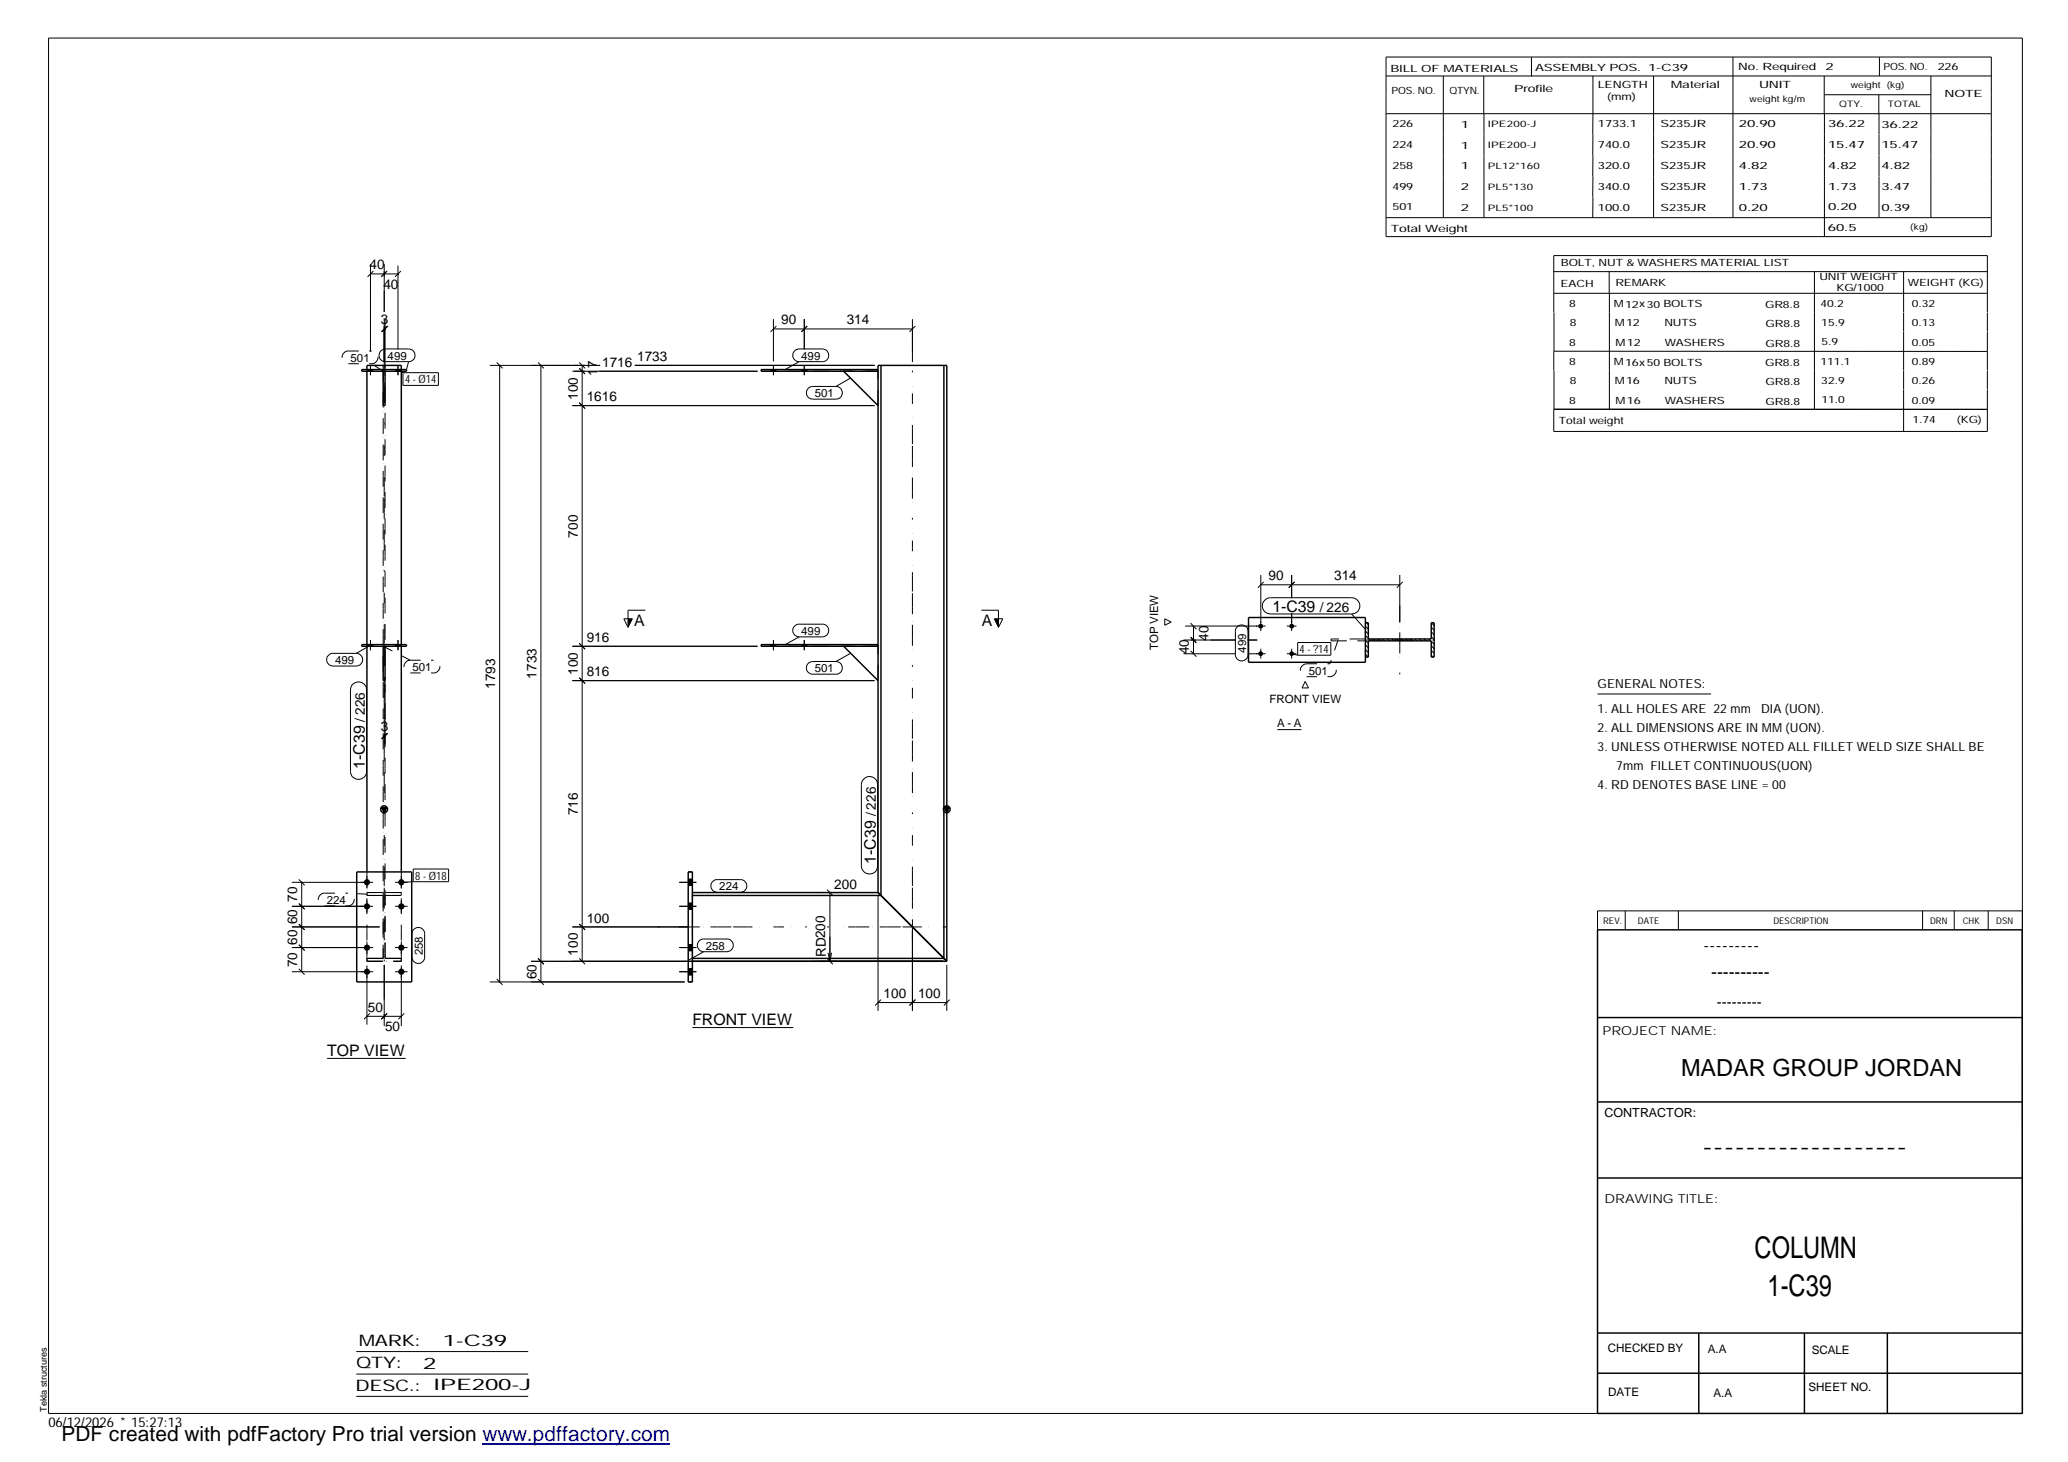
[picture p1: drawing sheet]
<svg xmlns="http://www.w3.org/2000/svg" width="420mm" height="297mm" viewBox="0 0 420 297" stroke-linecap="round" stroke-linejoin="round" font-family="sans-serif">
<g fill="none" stroke="#000" stroke-width=".2">
<path d="M9.9 7.7h401v279.5h-401zM281.6 11.6h123v36.5h-123zM281.6 15.4h123M293.2 15.4v28.8M301.5 15.4v7.7M311.1 11.6v3.9M323.6 15.4v16.2M336 15.4v28.8M352.1 11.6v32.6M370.6 15.4v7.7M370.7 19.2h21.6M381.7 19.2v3.9"/>
<path d="M381.8 11.6v3.8M392.3 15.4v28.8M281.6 23.1h123M301.5 23.1v21.1M323.6 31.6v4.2M323.6 35.8v4.2M370.7 23.1v25M381.8 23.1v21.1M75.3 53.7v17.7M75.3 55.7h5.6M75.9 55.1l-1.2 1.1M77.5 56.2h.1"/>
<path d="M78.1 53.7v9.7M78.6 55.1l-1.1 1.1M80.9 54v17M81.4 55.1l-1.1 1.1M281.6 44.2h123M315.7 59.6h88.1M315.7 55.2h88.1M323.6 40v4.2M326.9 55.1v4.5M327 59.6v23.6M368.6 55.2v28M386.8 55.2v8.2"/>
<path d="M74.8 75.1v.3M75.3 74.2v2M75.7 75.1v.3M77.4 71.3l.9-.4h4.7a1.29 1.29 0 0 1 1.3 1.3 1.29 1.29 0 0 1-1.3 1.3h-4.7a1.3 1.3 0 0 1-1.2-.8 1.3 1.3 0 0 1 .3-1.4zM78.1 66.8h.1M78.1 64.8v8.8M78.2 64.8v9.9M78.7 66.2l-1.2 1.2M78.8 66.2l-1.2 1.2M80.3 75.1v.3M80.9 74.2v2M80.9 75.2l1 .5"/>
<path d="M81.3 75.1v.3M81.9 75.7h7.2v2.6h-7.2zM83 73.5l-.4 1.6M99.5 74.2h22.4M100.9 73.6l1.2 1.2M101.5 74.2v125.3M109.3 73.6l1.2 1.2M109.9 74.2v125.3M116.3 75.4h37.6M117.7 73.6l1.2 1.2M118.3 74.2v121.1M118.8 75.9l-1.1-1.1 1.2 1.2"/>
<path d="M129 74.2h48.7M156.6 75.1v.3M157.1 64.8v8.6M157.1 74.2v2M157.1 66.8h28.3M157.6 75.1v.3M157.7 66.2l-1.2 1.2M161.5 71.3l.8-.4h4.8a1.29 1.29 0 0 1 1.3 1.3 1.29 1.29 0 0 1-1.3 1.3h-4.8a1.28 1.28 0 0 1-1.1-.8 1.28 1.28 0 0 1 .3-1.4zM162.3 73.5l-2.9 1.7M162.9 75.1v.3M163.4 64.8v6.2M163.4 74.2v2"/>
<path d="M163.9 75.1v.3M164 66.2l-1.2 1.2M164.2 78.9l.4-.3 .5-.1h4.7a1.29 1.29 0 0 1 1.4 1.3 1.29 1.29 0 0 1-1.4 1.3h-4.7a1.28 1.28 0 0 1-1.2-.8 1.28 1.28 0 0 1 .3-1.4zM172.8 76.8l-3 1.7M185.4 64.8v8.8M186 66.2l-1.2 1.2M315.7 71.4v3.9M315.7 71.4h88.1M315.7 63.5v7.9M315.7 75.3v7.8M386.8 63.5v3.9M386.8 67.5v7.7"/>
<path d="M386.8 75.3v3.8M386.8 79.2v8.5M403.8 63.4v-11.5h-88.1v11.6M403.8 63.5v3.9M403.8 67.5v7.7M403.8 75.3v3.8M403.8 79.2v8.5h-88.1v-4.5h88.1M116.3 82.4h61.4M117.7 81.8l1.2 1.2M256.2 116.8v11.4M256.2 118.8h28.2M256.8 118.2l-1.2 1.2"/>
<path d="M262.4 116.8v4.7M263 118.2l-1.2 1.2M284.4 116.8v9.7M285 118.2l-1.2 1.2M66.6 133.3l.8-.6h5a1.29 1.29 0 0 1 1.3 1.3 1.29 1.29 0 0 1-1.3 1.3h-4.8a1.31 1.31 0 0 1-1-2zM71.7 139a1.64 1.64 0 0 1 1.8-.3 1.64 1.64 0 0 1 1 1.5v16.5a1.63 1.63 0 0 1-1.7 1.7 1.63 1.63 0 0 1-1.6-1.7v-16.5l.1-.6zM74.8 131v.3M75.3 130v2.1M75.4 131l-3 1.7M75.7 131v.3M78.1 139v12.2M78.2 139v12.2"/>
<path d="M80.3 131v.3M80.9 130v2.1M81.3 131v.3M116.3 138.3h61.4M116.3 131.3h37.6M117.7 137.7l1.2 1.2M117.7 130.7l1.2 1.2M126.7 125.7h1.8l-.9 1.8zM131.1 124h-3.5v3.5M156.6 131v.3M157.1 130v2.1M157.6 131v.3"/>
<path d="M161.5 127.2l.6-.4h5a1.29 1.29 0 0 1 1.3 1.3 1.29 1.29 0 0 1-1.3 1.3h-4.8a1.29 1.29 0 0 1-1.1-.8 1.29 1.29 0 0 1 .3-1.4zM162.3 129.4l-2.9 1.6M162.9 131v.3M163.4 130v2.1M163.9 131v.3M164.2 134.8l.9-.4h4.7a1.29 1.29 0 0 1 1.4 1.3 1.29 1.29 0 0 1-1.4 1.3h-4.7a1.28 1.28 0 0 1-1.2-.8 1.28 1.28 0 0 1 .3-1.4zM172.8 132.7l-3 1.7M199.4 124h3.5v3.5M202 125.7h1.8l-.9 1.8zM236.6 125.7l1.4 .7-1.4 .6zM240.5 132.8h10.6M240.5 130h10.6"/>
<path d="M240.8 127.2h16.3M241.9 132.2l1.2 1.2M241.9 129.4l1.2 1.2M241.9 126.6l1.2 1.2M242.5 127.2v5.6M251.4 127.3a1.31 1.31 0 0 1 1.4-.2 1.31 1.31 0 0 1 .8 1.2v4.7a1.29 1.29 0 0 1-1.3 1.3 1.29 1.29 0 0 1-1.3-1.3v-5zM253.5 132.8h3.6M253.5 130h1.9M256.2 131.8v2M257 121.9l.5-.3 .6-.2h16.5a1.65 1.65 0 0 1 1.7 1.7 1.65 1.65 0 0 1-1.7 1.6h-16.5a1.62 1.62 0 0 1-1.5-1 1.62 1.62 0 0 1 .4-1.8zM261.5 127.2h1.9M261.5 132.8h1.9"/>
<path d="M262.4 124.7v3.5M262.4 131.8v2M262.4 132.8l1.3 .3M263.7 130.5h6.7v2.6h-6.7zM265.2 138.5l.7 1.3h-1.4zM274.6 124.7l2.9 3.2M277.4 127.2l.6 .6M277.4 128.2l.6 .6M277.4 129.1l.6 .6M277.4 130.1l.6 .6M277.4 131l.6 .6M277.4 132l.6 .6"/>
<path d="M277.4 132.9l.6 .6M277.6 126.5l.4 .4M278.1 129.8l.4 .4M279 129.8l.4 .4M280 129.8l.3 .4M280.9 129.8l.4 .4M281.9 129.8l.3 .4M282.8 129.8l.4 .4M283.7 129.8l.4 .4M284.6 129.8l.5 .4M285.6 129.8l.4 .4M286.6 129.8l.3 .4"/>
<path d="M287.5 129.8l.4 .4M288.4 129.8l.4 .4M289.3 129.8l.5 .4M290.3 129.8l.4 .4M290.8 126.5l.6 .6M290.8 127.5l.6 .5M290.8 128.4l.6 .6M290.8 129.4l.6 .5M290.8 130.3l.6 .6M290.8 131.2l.6 .6M290.8 132.2l.6 .5M290.8 133.1l.4 .4"/>
<path d="M78.1 149.5h.1M78.7 149l-1.2 1.1M78.8 149l-1.2 1.1M175.5 158.3a1.62 1.62 0 0 1 1.8-.4 1.62 1.62 0 0 1 1 1.5v16.5a1.65 1.65 0 0 1-1.6 1.7 1.65 1.65 0 0 1-1.7-1.7v-16.5l.1-.6zM259.5 148.2h4.9M324.6 141h23M59.3 179.3h16.5M60.7 178.7l1.2 1.2M61.3 179.3v18.1M74.5 178v2.5M80.3 179.3h2.5M81.5 178v2.5"/>
<path d="M83.9 176.6h7.2v2.5h-7.2zM83.9 179.1l-2.4 .2M138 179.3h3.5M139.8 179.9h.9M139.8 178.6h.9M144.8 179.1l.7-.4h5a1.29 1.29 0 0 1 1.3 1.3 1.29 1.29 0 0 1-1.3 1.3h-4.8a1.29 1.29 0 0 1-1.2-.8 1.29 1.29 0 0 1 .3-1.4zM59.3 184.1h16.5M59.3 192.5h16.5M59.3 197.4h16.5M59.3 188.3h17.8M60.7 196.8l1.2 1.2M60.7 191.9l1.2 1.2-1.2-1.1"/>
<path d="M60.7 187.7l1.2 1.2-1.2-1.1M60.7 183.5l1.2 1.2-1.2-1.1M74.5 182.9v2.5M74.5 191.3v2.5M74.5 196.2v12M78.1 196v12.5M80.3 184.1h2.5M80.3 192.5h2.5M80.3 197.4h2.5M81.5 182.9v2.5M81.5 191.3v2.5M81.5 196.2v12.3"/>
<path d="M83.9 189a1.29 1.29 0 0 1 1.5-.5 1.29 1.29 0 0 1 .9 1.2v4.8a1.29 1.29 0 0 1-1.3 1.3 1.29 1.29 0 0 1-1.3-1.3v-4.8zM99.5 199.5h39.6M100.9 198.9l1.2 1.2M107.9 195.3h83.7M109.3 198.9l1.2 1.2M109.3 194.7l1.2 1.2M116.3 188.3h23.7M117.7 194.7l1.2 1.2M117.7 187.7l1.2 1.2M138 184.1h3.5M138 192.5h3.5M138 197.4h3.5"/>
<path d="M139.8 184.8h.9M139.8 183.5h.9M139.8 193.2h.9M139.8 191.9h.9M139.8 198.1h.9M139.8 196.8h.9M141.9 191.3l.8-.5h5a1.29 1.29 0 0 1 1.3 1.3 1.29 1.29 0 0 1-1.3 1.3h-4.7a1.31 1.31 0 0 1-1.1-2.1zM143 193.4l-3 1.6M166.6 181.3h11.1M168 194.7l1.2 1.2M168 180.7l1.2 1.2M168.2 193.6l.4 1.7"/>
<path d="M168.6 181.3v14M169 193.6l-.4 1.7M178.4 182.1v23.3M185.4 189v16.4M192.4 196v9.4M330.2 185.1v3.8M341 185.1v3.8M390.6 185.1v3.8M397 185.1v3.8M403.9 185.1v3.8M410.9 185.1h-86.3v3.8M66.5 215h15.9"/>
<path d="M74.5 206.5h7M75.1 205.9l-1.1 1.2M78.7 205.9l-1.2 1.2M82.1 205.9l-1.2 1.2M140.7 208.8h20.5M178.4 203.7h14M179 203.1l-1.2 1.2M186 203.1l-1.2 1.2M193 203.1l-1.2 1.2M72.4 274.6h34.9M72.4 279.2h34.9M72.4 283.7h34.9"/>
</g>
<g fill="#000">
<path d="M127.6 125.7h.9l-.9 1.8zM202 125.7h.9v1.8zM77.5 164.1h1.1l-.5 .9zM191.8 164.1h1.1l-.5 .9z"/>
<path d="M74.8 75.1h.9v.3h-.9z" fill-rule="evenodd"/>
<path d="M74.8 75.1h.9v.3h-.9z" fill-rule="evenodd"/>
<path d="M80.3 75.1h1v.3h-1z" fill-rule="evenodd"/>
<path d="M80.3 75.1h1v.3h-1z" fill-rule="evenodd"/>
<path d="M156.6 75.1h1v.3h-1z" fill-rule="evenodd"/>
<path d="M156.6 75.1h1v.3h-1z" fill-rule="evenodd"/>
<path d="M162.9 75.1h1v.3h-1z" fill-rule="evenodd"/>
<path d="M162.9 75.1h1v.3h-1z" fill-rule="evenodd"/>
<path d="M74.8 131h.9v.3h-.9z" fill-rule="evenodd"/>
<path d="M74.8 131h.9v.3h-.9z" fill-rule="evenodd"/>
<path d="M80.3 131h1v.3h-1z" fill-rule="evenodd"/>
<path d="M80.3 131h1v.3h-1z" fill-rule="evenodd"/>
<path d="M156.6 131h1v.3h-1z" fill-rule="evenodd"/>
<path d="M156.6 131h1v.3h-1z" fill-rule="evenodd"/>
<path d="M162.9 131h1v.3h-1z" fill-rule="evenodd"/>
<path d="M162.9 131h1v.3h-1z" fill-rule="evenodd"/>
<path d="M139.8 178.6h.9v1.3h-.9z" fill-rule="evenodd"/>
<path d="M139.8 178.6h.9v1.3h-.9z" fill-rule="evenodd"/>
<path d="M139.8 183.5h.9v1.3h-.9z" fill-rule="evenodd"/>
<path d="M139.8 183.5h.9v1.3h-.9z" fill-rule="evenodd"/>
<path d="M139.8 191.9h.9v1.3h-.9z" fill-rule="evenodd"/>
<path d="M139.8 191.9h.9v1.3h-.9z" fill-rule="evenodd"/>
<path d="M139.8 196.8h.9v1.3h-.9z" fill-rule="evenodd"/>
<path d="M139.8 196.8h.9v1.3h-.9z" fill-rule="evenodd"/>
<circle cx="256.1" cy="132.8" r=".49"/>
<circle cx="256.1" cy="127.2" r=".49"/>
<circle cx="262.4" cy="127.2" r=".48"/>
<circle cx="262.4" cy="132.8" r=".48"/>
<circle cx="74.5" cy="179.3" r=".63"/>
<circle cx="81.5" cy="179.3" r=".63"/>
<circle cx="74.5" cy="197.4" r=".63"/>
<circle cx="74.6" cy="184.1" r=".64"/>
<circle cx="74.6" cy="192.5" r=".64"/>
<circle cx="81.5" cy="197.4" r=".63"/>
<circle cx="81.5" cy="184.1" r=".64"/>
<circle cx="81.5" cy="192.5" r=".64"/>
</g>
<g fill="none" stroke="#000" stroke-width=".3">
<path d="M73.5 75.1h9.1v.3h-9.1zM74.5 75.1v-.9h7v.9M74.5 75.4v55.6M77.9 75.4v7h.3v-7M81.5 75.4v55.6M171.4 75.4l7 7M178.4 75.1h-23.8v.3h23.8M179 74.2v107.7h-38.3M191.8 74.2v120.5M73.5 131h9.1v.3h-9.1zM74.5 131.3v45.9M77.9 131.3v7h.3v-7"/>
<path d="M81.5 131.3v45.9M171.4 131.3l7 7M178.4 131h-23.8v.3h23.8M253.7 125.5h23.7v9.1h-23.7zM277.4 126.5h.6v3.3h12.8v-3.3h.6v7h-.6v-3.3h-12.8v3.3h-.6M72.5 177.2h11.2v22.3h-11.2zM77.5 164.1h1.1l-.5 .9zM139.8 177.2h.9v22.3h-.9zM191.8 164.1h1.1l-.5 .9zM140.7 195.3h51.7M140.7 181.3h37.7M140.7 194.7h51.1"/>
<path d="M178.4 181.3l14 14M178.4 181.3v-107.1h14v121.1M191.8 194.7l.6 .6M324.6 188.9h86.2l.1 98.3h-86.3zM324.6 206.7h86.3M324.6 239.3h86.3M324.6 223.9h86.3M324.6 270.8h86.3M324.6 279h86.3M345.1 270.8v16.4M366.6 270.8v16.4M383.5 270.8v16.4"/>
<circle cx="78" cy="164.4" r=".7"/>
<circle cx="192.3" cy="164.4" r=".7"/>
</g>
<g fill="none" stroke="#000" stroke-width=".2" stroke-dasharray="1.1 0 2.1 .7 0 1.4" stroke-linecap="butt">
<path d="M74.5 75.1v.3M77.9 74.2v71.9M77.9 75.4h.3M81.5 75.1v.3M154.6 75.4h23.8M178.4 75.1v.3M178.4 75.1h-23.8M178.4 75.4h-7M178.4 82.4v-7M74.5 131v.3M77.9 131.3h.3M81.5 131v.3"/>
<path d="M154.6 131.3h23.8M178.4 131v.3M178.4 131h-23.8M178.4 138.3v-7M178.4 131.3h-7M270.4 129.8v.4M270.4 130.2h7M277.4 126.5v7M277.4 130.2v-.4M277.4 129.8h-7M77.9 149v45.7M78.2 146.1v-71.9"/>
<path d="M74.5 177.2v18.1M81.5 177.2v18.1M139.8 177.2h.9M74.5 195.3h7M74.5 181.3h7M74.5 181.9h3.4M74.5 181.3v.6M74.5 194.7v.6M77.9 194.7h-3.4M77.9 181.9v12.8M78.2 194.7v-45.7M78.2 181.9h3.3"/>
<path d="M78.2 194.7v-12.8M78.2 194.7h3.3M81.5 194.7h-3.3M81.5 195.3v-.6M81.5 181.9v-.6M81.5 181.3h-7M140.7 181.3v14M140.7 199.5h-.9M179 181.9l-.6-.6"/>
</g>
<path d="M284.4 137v-14M291.4 130h-14M78.1 146.1v-78.8M78.1 195.3v-46.3M133.6 188.3h31.5M168.1 188.3h24.3M185.4 195.3v-128" fill="none" stroke="#000" stroke-width=".2" stroke-dasharray=".4 3.2 0 .7 1.4 0 2.8 .7 0 1.4 1.4 0 2.8" stroke-linecap="butt"/>
<g fill="none" stroke="#000" stroke-width=".2" stroke-dasharray="2.1 2.1" stroke-linecap="butt">
<path d="M70.8 73.9h4.7M70.8 71.3h4.7M70.8 71.3a1.29 1.29 0 0 0-1.3 1.3 1.29 1.29 0 0 0 1.3 1.3M75.5 73.9a1.29 1.29 0 0 0 1.3-1.3 1.29 1.29 0 0 0-1.3-1.3M77.9 75.4l-2.4-1.5M77.9 131.3l5.5 2.8M83.4 136.7h4.7M83.4 134.1h4.7M83.4 134.1a1.29 1.29 0 0 0-1.3 1.3 1.29 1.29 0 0 0 1.3 1.3M88.1 136.7a1.29 1.29 0 0 0 1.3-1.3 1.29 1.29 0 0 0-1.3-1.3M265.5 137.5h4.7M265.5 134.9h4.7"/>
<path d="M265.5 134.9a1.31 1.31 0 0 0-1.3 1.3 1.31 1.31 0 0 0 1.3 1.3M270.2 137.5a1.31 1.31 0 0 0 1.3-1.3 1.31 1.31 0 0 0-1.3-1.3M271.8 130.1l-1.6 4.8M66 184.1h4.7M66 181.5h4.7M66 181.5a1.29 1.29 0 0 0-1.4 1.3 1.29 1.29 0 0 0 1.4 1.3M70.7 184.1a1.29 1.29 0 0 0 1.3-1.3 1.29 1.29 0 0 0-1.3-1.3M74.7 181.7l-4-.2"/>
</g>
<path d="M98 293.3h38.2" fill="none" stroke="#00f" stroke-width=".3"/>
<g font-size="6.1">
<text x="356.5" y="255.5">COLUMN</text>
<text x="359.1" y="263.3">1-C39</text>
</g>
<text font-size="4.8" x="341.5" y="218.6">MADAR GROUP JORDAN</text>
<text font-size="4.2" x="12.5" y="292.7">PDF created with pdfFactory Pro trial version www.pdffactory.com</text>
<g font-size="3.6">
<text x="346.1" y="193.2">---------</text>
<text x="347.7" y="198.6">----------</text>
<text x="345.8" y="234.2">-------------------</text>
</g>
<g font-size="3.2">
<text x="258.5" y="124.3">1-C39</text>
<text x="128.8" y="127.1">A</text>
<text x="199.5" y="127.1">A</text>
<text x="74.1" y="156.3" transform="rotate(-90 74.1 156.3)">1-C39</text>
<text x="177.9" y="175.5" transform="rotate(-90 177.9 175.5)">1-C39</text>
<text x="140.7" y="208.3">FRONT VIEW</text>
<text x="66.5" y="214.5">TOP VIEW</text>
<text x="72.9" y="273.5">MARK:</text>
<text x="90" y="273.5">1-C39</text>
<text x="72.4" y="278">QTY:</text>
<text x="86" y="278.1">2</text>
<text x="72.2" y="282.6">DESC.:</text>
<text x="88.1" y="282.4">IPE200-J</text>
</g>
<text font-size="3" x="348.8" y="204.5">---------</text>
<g font-size="2.8">
<text x="75.1" y="54.7">40</text>
<text x="77.9" y="58.7">40</text>
<text x="77.3" y="65.9">3</text>
<text x="158.7" y="65.9">90</text>
<text x="172" y="65.9">314</text>
<text x="121.4" y="76.4" transform="rotate(-90 121.4 76.4)">17</text>
<text x="122.3" y="74.6">1716</text>
<text x="129.5" y="73.4">1733</text>
<text x="117.4" y="81.3" transform="rotate(-90 117.4 81.3)">100</text>
<text x="119.2" y="81.6">1616</text>
<text x="117.4" y="109.2" transform="rotate(-90 117.4 109.2)">700</text>
<text x="257.7" y="117.9">90</text>
<text x="271.1" y="117.9">314</text>
<text x="268.1" y="124.3">/ 226</text>
<text x="119.2" y="130.5">916</text>
<text x="245.5" y="130.2" transform="rotate(-90 245.5 130.2)">40</text>
<text x="109" y="137.9" transform="rotate(-90 109 137.9)">1733</text>
<text x="117.4" y="137.1" transform="rotate(-90 117.4 137.1)">100</text>
<text x="119.2" y="137.4">816</text>
<text x="241.6" y="133" transform="rotate(-90 241.6 133)">40</text>
<text x="100.6" y="140" transform="rotate(-90 100.6 140)">1793</text>
<text x="74.1" y="146.7" transform="rotate(-90 74.1 146.7)">/ 226</text>
<text x="77.3" y="148.6">3</text>
<text x="117.4" y="165.6" transform="rotate(-90 117.4 165.6)">716</text>
<text x="177.9" y="165.9" transform="rotate(-90 177.9 165.9)">/ 226</text>
<text x="60.4" y="183.2" transform="rotate(-90 60.4 183.2)">70</text>
<text x="169.5" y="180.5">200</text>
<text x="60.4" y="187.8" transform="rotate(-90 60.4 187.8)">60</text>
<text x="119.2" y="187.5">100</text>
<text x="60.4" y="196.5" transform="rotate(-90 60.4 196.5)">70</text>
<text x="60.4" y="192" transform="rotate(-90 60.4 192)">60</text>
<text x="117.4" y="194.2" transform="rotate(-90 117.4 194.2)">100</text>
<text x="167.8" y="194.3" transform="rotate(-90 167.8 194.3)">RD200</text>
<text x="109" y="199" transform="rotate(-90 109 199)">60</text>
<text x="179.5" y="202.8">100</text>
<text x="186.5" y="202.8">100</text>
<text x="74.8" y="205.6">50</text>
<text x="78.2" y="209.5">50</text>
<text x="9.8" y="290">06/12/2026 * 15:27:13</text>
</g>
<g font-size="2.5">
<text x="324.6" y="139.9">GENERAL NOTES:</text>
<text x="324.6" y="148.7">2. ALL DIMENSIONS ARE IN MM (UON).</text>
<text x="324.6" y="144.9">1. ALL HOLES ARE 22 mm</text>
<text x="357.8" y="144.9">DIA (UON).</text>
<text x="324.6" y="152.5">3. UNLESS OTHERWISE NOTED ALL FILLET WELD SIZE SHALL BE</text>
<text x="324.6" y="160.2">4. RD DENOTES BASE LINE = 00</text>
<text x="328.4" y="156.4">7mm FILLET CONTINUOUS(UON)</text>
<text x="325.6" y="210.3">PROJECT NAME:</text>
<text x="326" y="226.9">CONTRACTOR:</text>
<text x="326" y="244.4">DRAWING TITLE:</text>
</g>
<g font-size="2.4">
<text x="326.7" y="274.7">CHECKED BY</text>
<text x="347" y="275">A.A</text>
<text x="368.1" y="275.1">SCALE</text>
<text x="326.7" y="283.6">DATE</text>
<text x="348.1" y="283.9">A.A</text>
<text x="367.5" y="282.6">SHEET NO.</text>
</g>
<g font-size="2.3">
<text x="71.2" y="73.5">501</text>
<text x="78.7" y="73.1">499</text>
<text x="82.3" y="77.9">4 - Ø14</text>
<text x="162.8" y="73.1">499</text>
<text x="165.5" y="80.7">501</text>
<text x="162.8" y="129">499</text>
<text x="68.1" y="134.9">499</text>
<text x="83.8" y="136.3">501</text>
<text x="165.5" y="136.6">501</text>
<text x="235.3" y="132.1" transform="rotate(-90 235.3 132.1)">TOP VIEW</text>
<text x="253.2" y="132.6" transform="rotate(-90 253.2 132.6)">499</text>
<text x="264" y="132.7">4 - ?14</text>
<text x="265.9" y="137.1">501</text>
<text x="257.9" y="142.8">FRONT VIEW</text>
<text x="259.5" y="147.7">A - A</text>
<text x="84.4" y="178.7">8 - Ø18</text>
<text x="66.4" y="183.6">224</text>
<text x="146.1" y="180.9">224</text>
<text x="85.9" y="194" transform="rotate(-90 85.9 194)">258</text>
<text x="143.4" y="192.9">258</text>
</g>
<g font-size="2">
<text x="282.5" y="14.6">BILL OF MATERIALS</text>
<text x="311.9" y="14.4">ASSEMBLY POS.</text>
<text x="324.6" y="17.9">LENGTH</text>
<text x="334.9" y="14.4">1-C39</text>
<text x="339.5" y="17.9">Material</text>
<text x="353.1" y="14.2">No. Required</text>
<text x="357.4" y="17.9">UNIT</text>
<text x="370.9" y="14.2">2</text>
<text x="382.7" y="14.2">POS. NO.</text>
<text x="393.7" y="14.3">226</text>
<text x="282.7" y="19.1">POS. NO.</text>
<text x="294.5" y="19">QTYN.</text>
<text x="307.6" y="18.7">Profile</text>
<text x="326.5" y="20.4">(mm)</text>
<text x="395.1" y="19.6">NOTE</text>
<text x="282.9" y="25.8">226</text>
<text x="296.8" y="26">1</text>
<text x="324.7" y="25.9">1733.1</text>
<text x="337.4" y="25.9">S235JR</text>
<text x="353.3" y="25.9">20.90</text>
<text x="371.4" y="25.9">36.22</text>
<text x="382.3" y="25.9">36.22</text>
<text x="282.9" y="30">224</text>
<text x="282.9" y="34.3">258</text>
<text x="296.8" y="30.2">1</text>
<text x="296.8" y="34.4">1</text>
<text x="324.7" y="30.1">740.0</text>
<text x="324.7" y="34.4">320.0</text>
<text x="337.4" y="30.1">S235JR</text>
<text x="337.4" y="34.3">S235JR</text>
<text x="353.3" y="30.1">20.90</text>
<text x="353.3" y="34.4">4.82</text>
<text x="371.4" y="30.1">15.47</text>
<text x="371.4" y="34.3">4.82</text>
<text x="382.3" y="30.2">15.47</text>
<text x="382.3" y="34.4">4.82</text>
<text x="282.9" y="38.5">499</text>
<text x="296.8" y="38.6">2</text>
<text x="324.7" y="38.6">340.0</text>
<text x="337.4" y="38.6">S235JR</text>
<text x="353.3" y="38.6">1.73</text>
<text x="371.4" y="38.6">1.73</text>
<text x="382.3" y="38.6">3.47</text>
<text x="282.6" y="47.1">Total Weight</text>
<text x="282.9" y="42.7">501</text>
<text x="296.8" y="42.9">2</text>
<text x="324.7" y="42.8">100.0</text>
<text x="337.4" y="42.8">S235JR</text>
<text x="353.3" y="42.8">0.20</text>
<text x="371.4" y="46.9">60.5</text>
<text x="371.4" y="42.7">0.20</text>
<text x="382.3" y="42.9">0.39</text>
<text x="317.1" y="58.2">EACH</text>
<text x="317.1" y="54.1">BOLT, NUT &amp; WASHERS MATERIAL LIST</text>
<text x="328.2" y="58.2">REMARK</text>
<text x="369.7" y="57">UNIT WEIGHT</text>
<text x="373.1" y="59.1">KG/1000</text>
<text x="387.6" y="58.1">WEIGHT (KG)</text>
<text x="318.8" y="62.3">8</text>
<text x="327.9" y="62.5">M12x30 BOLTS</text>
<text x="358.6" y="62.5">GR8.8</text>
<text x="369.9" y="62.5">40.2</text>
<text x="388.4" y="62.3">0.32</text>
<text x="318.8" y="70.3">8</text>
<text x="318.9" y="66.2">8</text>
<text x="328.1" y="66.3">M12</text>
<text x="328.3" y="70.3">M12</text>
<text x="338.2" y="66.3">NUTS</text>
<text x="338.2" y="70.3">WASHERS</text>
<text x="358.7" y="66.5">GR8.8</text>
<text x="358.7" y="70.4">GR8.8</text>
<text x="370" y="66.2">15.9</text>
<text x="370.1" y="70.1">5.9</text>
<text x="388.4" y="66.3">0.13</text>
<text x="388.4" y="70.2">0.05</text>
<text x="318.8" y="74.1">8</text>
<text x="318.9" y="77.9">8</text>
<text x="327.9" y="74.2">M16x50 BOLTS</text>
<text x="358.6" y="74.3">GR8.8</text>
<text x="369.9" y="74.2">111.1</text>
<text x="388.4" y="74.2">0.89</text>
<text x="318.8" y="82">8</text>
<text x="328.1" y="78">M16</text>
<text x="328.3" y="82">M16</text>
<text x="338.2" y="78">NUTS</text>
<text x="338.2" y="82">WASHERS</text>
<text x="358.7" y="78.3">GR8.8</text>
<text x="358.7" y="82.2">GR8.8</text>
<text x="370" y="78">32.9</text>
<text x="370.1" y="81.9">11.0</text>
<text x="388.4" y="78">0.26</text>
<text x="388.4" y="82">0.09</text>
<text x="316.7" y="86.2">Total weight</text>
<text x="388.6" y="86">1.74</text>
<text x="397.6" y="86">(KG)</text>
</g>
<g font-size="1.9">
<text x="325.7" y="187.8">REV.</text>
<text x="332.8" y="187.6">DATE</text>
<text x="360.3" y="187.7">DESCRIPTION</text>
<text x="392.1" y="187.6">DRN</text>
<text x="398.8" y="187.6">CHK</text>
<text x="405.6" y="187.7">DSN</text>
<text x="9.5" y="286.8" transform="rotate(-90 9.5 286.8)">Tekla structures</text>
</g>
<g font-size="1.8">
<text x="376" y="17.9">weight (kg)</text>
<text x="355.5" y="20.7">weight kg/m</text>
<text x="373.6" y="21.7">QTY.</text>
<text x="383.5" y="21.8">TOTAL</text>
<text x="302.3" y="25.9">IPE200-J</text>
<text x="302.3" y="30.1">IPE200-J</text>
<text x="302.3" y="34.3">PL12*160</text>
<text x="302.3" y="38.6">PL5*130</text>
<text x="302.3" y="42.8">PL5*100</text>
<text x="388.1" y="46.7">(kg)</text>
</g>
</svg>
